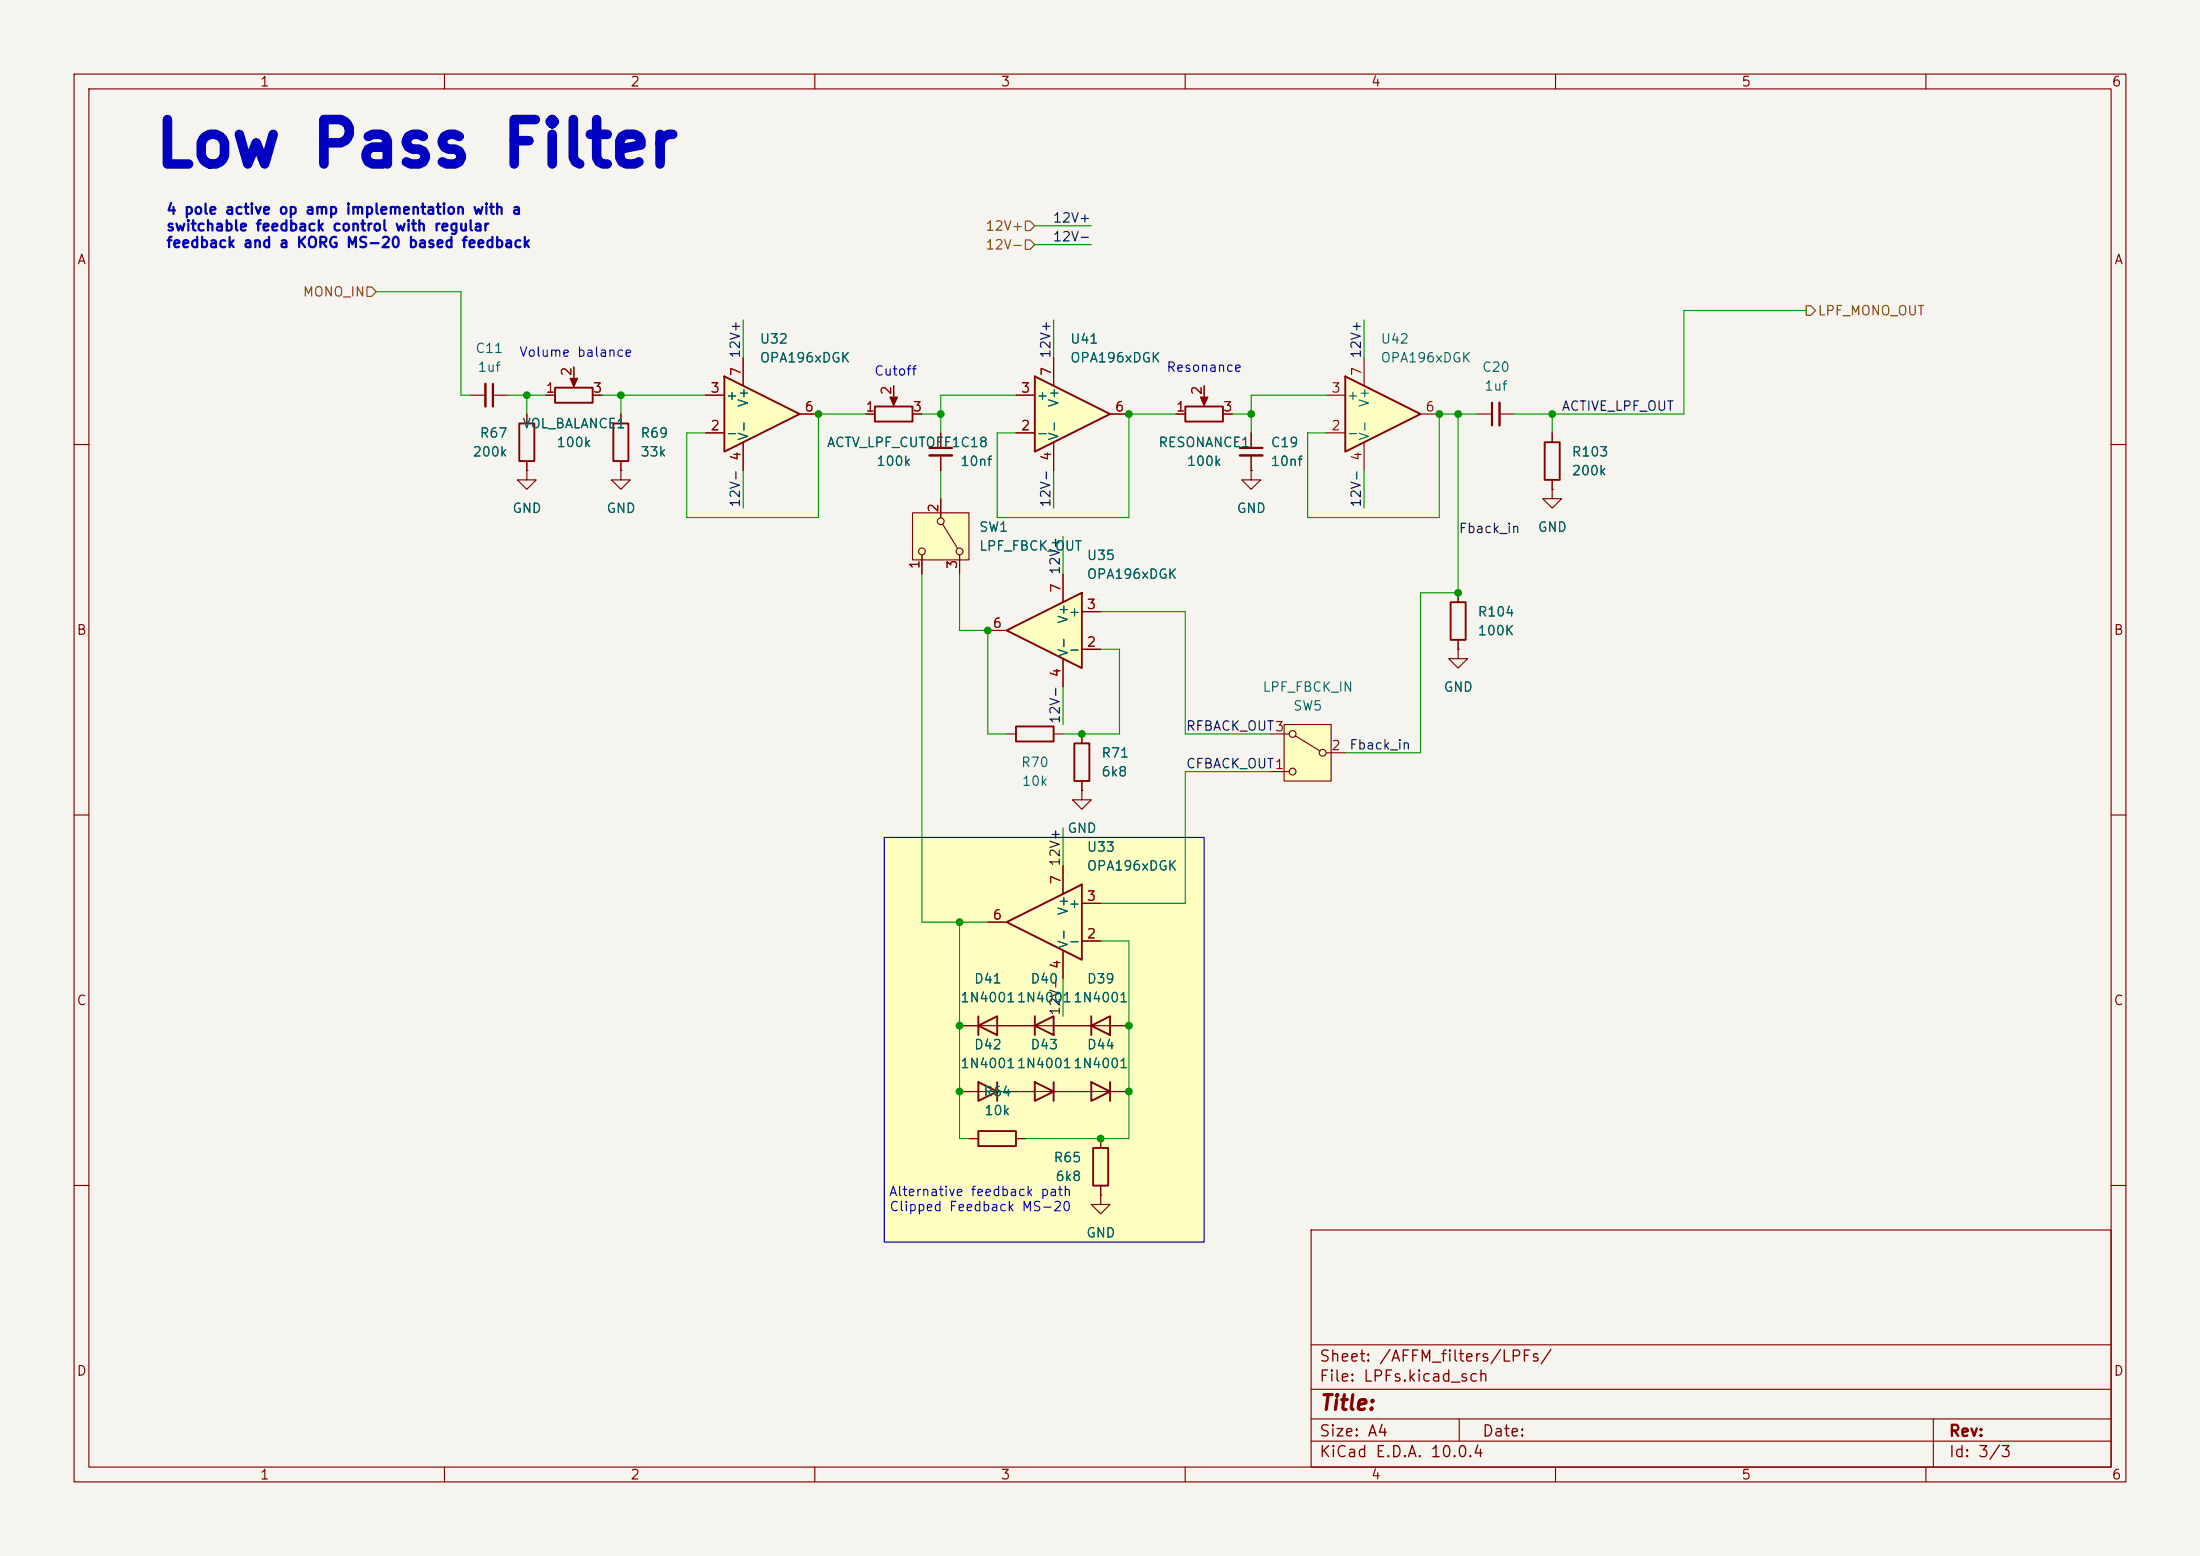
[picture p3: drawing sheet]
<svg xmlns="http://www.w3.org/2000/svg" width="297mm" height="210mm" viewBox="0 0 297 210" stroke-linecap="round" stroke-linejoin="round" font-family="sans-serif">
<path d="M0 0h297v210h-297z" fill="#f5f4ef" stroke="#f5f4ef" stroke-width=".14"/>
<g fill="none" stroke="#840000" stroke-width=".15">
<path d="M10 10h277v190h-277zM12 12h273v186h-273zM60 10v2M110 10v2M160 10v2M210 10v2M260 10v2M10 60h2M285 60h2M10 110h2M285 110h2M10 160h2"/>
<path d="M177 166h108v32h-108zM285 160h2M60 198v2M110 198v2M160 198v2M177 194.5h108M177 191.5h108M177 187.5h108M177 181.5h108M197 191.5v3M210 198v2M260 198v2"/>
<path d="M261 191.5v6.5"/>
</g>
<path d="M119.4 113h43.2v54.6h-43.2z" fill="#ffffc2"/>
<path d="M70.1 57.2h2v5h-2zM137.2 98h5v2.1h-5z" fill="none" stroke="#840000" stroke-width=".25"/>
<path d="M71.1 55.9v1.3M199.4 55.9h2M202.4 55.9h2.1M71.1 63.5v1.3h1.3l-1.3 1.2-1.3-1.2h1.3M71.1 63.5h.1M71.1 62.2v1.3M135.9 99.1h1.3M142.2 99.1h1.3" fill="none" stroke="#840000" stroke-width=".15"/>
<path d="M201.4 54.4v3" fill="none" stroke="#840000" stroke-width=".3"/>
<path d="M202.4 54.4v3" fill="none" stroke="#840000" stroke-width=".33"/>
<path d="M173.4 97.8h6.3v7.6h-6.3z" fill="#ffffc2"/>
<g fill="none" stroke="#840000" stroke-width=".15">
<path d="M73.7 53.3h1.2M77.5 49.5v2.3M80 53.3h1.3M116.8 55.9h1.3M120.6 52.1v2.3M123.2 55.9h1.3M146 99.1v1.2M171.4 99.1h2.6M173.4 97.8h6.3v7.6h-6.3zM174.9 99.3l3.3 2M146 106.7v1.3h1.3l-1.3 1.2-1.2-1.2h1.2M146 106.7h.1"/>
<path d="M146 105.4v1.3M171.4 104.1h2.6M179.1 101.6h2.5M129.5 147.3h15.3M130.8 153.7h1.3M137.2 153.7h1.2M148.6 153.7v1.2M148.6 161.3v1.3h-1.3l1.3 1.2 1.3-1.2h-1.3M148.6 161.3h.1M148.6 160v1.3"/>
<circle cx="174.5" cy="99.1" r=".46"/>
<circle cx="174.5" cy="104.1" r=".46"/>
<circle cx="178.6" cy="101.6" r=".46"/>
</g>
<path d="M74.9 52.3h5.1v2.1h-5.1zM118.1 54.9h5.1v2h-5.1zM145 100.3h2.1v5.1h-2.1zM132.1 152.7h5.1v2h-5.1zM132.1 146.1l2.5 1.2-2.5 1.3zM134.6 146.1v2.5M139.7 146.1l2.5 1.2-2.5 1.3zM142.2 146.1v2.5M147.6 154.9h2v5.1h-2z" fill="none" stroke="#840000" stroke-width=".25"/>
<g fill="#840000" stroke="#840000" stroke-width=".15">
<path d="M77 51.1h1l-.5 1.1z"/>
<path d="M120.1 53.6h1.1l-.6 1.1z"/>
</g>
<path d="M97.8 50.8l10.1 5.1-10.1 5.1z" fill="#ffffc2"/>
<path d="M97.8 50.8l10.1 5.1-10.1 5.1z" fill="none" stroke="#840000" stroke-width=".25"/>
<path d="M95.2 58.4h2.6M95.2 53.3h2.6M100.3 48.3v3.8M100.3 59.7v3.8M107.9 55.9h2.6" fill="none" stroke="#840000" stroke-width=".15"/>
<path d="M123.2 69.2h7.6v6.4h-7.6z" fill="#ffffc2"/>
<g fill="none" stroke="#840000" stroke-width=".15">
<path d="M123.2 69.2h7.6v6.4h-7.6zM124.5 74.9v2.6M127 67.3v2.6M127.3 70.7l2 3.3M129.5 74.9v2.6M129.5 138.4h22.9"/>
<circle cx="124.5" cy="74.4" r=".46"/>
<circle cx="127" cy="70.4" r=".46"/>
<circle cx="129.5" cy="74.4" r=".46"/>
</g>
<path d="M132.1 138.4l2.5-1.2v2.5zM132.1 137.2v2.5M139.7 138.4l2.5-1.2v2.5zM139.7 137.2v2.5M147.3 138.4l2.6-1.2v2.5zM147.3 137.2v2.5" fill="none" stroke="#840000" stroke-width=".25"/>
<path d="M135.9 124.5l10.1-5.1v10.1z" fill="#ffffc2"/>
<path d="M135.9 124.5l10.1-5.1v10.1zM147.3 146.1l2.6 1.2-2.6 1.3zM149.9 146.1v2.5" fill="none" stroke="#840000" stroke-width=".25"/>
<path d="M143.5 116.8v3.9M133.3 124.5h2.6M143.5 128.3v3.8M146 127h2.6M146 121.9h2.6M144.8 147.3h7.6" fill="none" stroke="#840000" stroke-width=".15"/>
<path d="M181.6 50.8l10.2 5.1-10.2 5.1z" fill="#ffffc2"/>
<path d="M181.6 50.8l10.2 5.1-10.2 5.1zM208.5 59.7h2.1v5.1h-2.1zM195.8 81.3h2.1v5.1h-2.1z" fill="none" stroke="#840000" stroke-width=".25"/>
<path d="M179.1 58.4h2.5M179.1 53.3h2.5M184.1 48.3v3.8M184.1 59.7v3.8M191.8 55.9h2.5M209.5 58.4v1.3M209.5 66v1.3h1.3l-1.3 1.3-1.2-1.3h1.2M209.5 66h.1M209.5 64.8v1.2M196.8 80v1.3M196.8 86.4v1.2" fill="none" stroke="#840000" stroke-width=".15"/>
<path d="M135.9 85.1l10.1-5.1v10.2z" fill="#ffffc2"/>
<path d="M82.8 57.2h2v5h-2zM135.9 85.1l10.1-5.1v10.2z" fill="none" stroke="#840000" stroke-width=".25"/>
<g fill="none" stroke="#840000" stroke-width=".15">
<path d="M83.8 55.9v1.3M127 58.4v2.1M83.8 63.5v1.3h1.3l-1.3 1.2-1.3-1.2h1.3M83.8 63.5h.1M83.8 62.2v1.3M127 61.5v2M143.5 77.5v3.8M168.9 63.5v1.3h1.3l-1.3 1.2-1.3-1.2h1.3M168.9 63.5h.1M133.3 85.1h2.6M143.5 88.9v3.8M146 87.6h2.6"/>
<path d="M146 82.6h2.6M196.8 87.6v1.3h1.3l-1.3 1.3-1.2-1.3h1.2M196.8 87.6h.1"/>
</g>
<path d="M125.5 60.5h3" fill="none" stroke="#840000" stroke-width=".3"/>
<path d="M125.5 61.5h3" fill="none" stroke="#840000" stroke-width=".33"/>
<path d="M139.7 50.8l10.2 5.1-10.2 5.1z" fill="#ffffc2"/>
<path d="M139.7 50.8l10.2 5.1-10.2 5.1zM160 54.9h5.1v2h-5.1z" fill="none" stroke="#840000" stroke-width=".25"/>
<g fill="none" stroke="#840000" stroke-width=".15">
<path d="M63.5 53.3h2M66.5 53.3h2.1M71.1 55.9v1.3M73.7 53.3h1.2M77.5 49.5v1.3M80 53.3h1.3M83.8 55.9v1.3M95.2 58.4h2.6M95.2 53.3h2.6M100.3 48.3v3.8M100.3 59.7v3.8M107.9 55.9h2.6"/>
<path d="M116.8 55.9h1.3M120.6 52.1v1.2M123.2 55.9h1.3M127 58.4v2.1M137.2 58.4h2.5M137.2 53.3h2.5M142.2 48.3v3.8M142.2 59.7v3.8M149.9 55.9h2.5M158.7 55.9h1.3M162.6 52.1v2.3M165.1 55.9h1.3"/>
<path d="M168.9 58.4v2.1M209.5 58.4v1.3M71.1 63.5h.1M71.1 62.2v1.3M83.8 63.5h.1M83.8 62.2v1.3M124.5 74.9v2.6M127 61.5v2M127 67.3v2.6M129.5 74.9v2.6M143.5 77.5v3.8M168.9 63.5h.1"/>
<path d="M168.9 61.5v2M209.5 66h.1M209.5 64.8v1.2M133.3 85.1h2.6M143.5 88.9v3.8M146 99.1v1.2M146 87.6h2.6M146 82.6h2.6M196.8 87.6h.1M196.8 80v1.3M196.8 86.4v1.2M143.5 116.8v3.9"/>
<path d="M146 106.7h.1M146 105.4v1.3M129.5 138.4h2.6M133.3 124.5h2.6M134.6 138.4h5.1M142.2 138.4h5.1M143.5 128.3v3.8M146 127h2.6M146 121.9h2.6M149.9 138.4h2.5M129.5 147.3h2.6M130.8 153.7h1.3"/>
<path d="M134.6 147.3h5.1M137.2 153.7h1.2M142.2 147.3h5.1M148.6 153.7v1.2M149.9 147.3h2.5M148.6 161.3h.1M148.6 160v1.3"/>
</g>
<path d="M162.1 53.6h1l-.5 1.1z" fill="#840000" stroke="#840000" stroke-width=".15"/>
<path d="M66.5 51.8v3.1M167.4 60.5h3" fill="none" stroke="#840000" stroke-width=".3"/>
<path d="M65.5 51.8v3.1M167.4 61.5h3" fill="none" stroke="#840000" stroke-width=".33"/>
<path d="M49.5 38.7h.7l.6 .7-.6 .6h-.7zM138.4 29.8h.7l.6 .7-.6 .6h-.7zM138.4 32.4h.7l.6 .6-.6 .7h-.7zM243.8 41.3h.7l.6 .6-.6 .6h-.7z" fill="none" stroke="#725600" stroke-width=".15"/>
<g fill="none" stroke="#009600" stroke-width=".15">
<path d="M50.8 39.4h11.4v13.9h1.3M139.7 30.5h7.6M139.7 33h7.6M68.6 53.3h5.1M71.1 53.3v2.6M81.3 53.3h13.9M83.8 53.3v2.6M100.3 43.2v5.1M116.8 55.9h-6.3v14h-17.8v-11.5h2.5M124.5 55.9h2.5M137.2 53.3h-10.2v5.1M142.2 43.2v5.1"/>
<path d="M158.7 55.9h-6.3v14h-17.8v-11.5h2.6M166.4 55.9h2.5M179.1 53.3h-10.2v5.1M184.1 43.2v5.1M196.8 55.9v24.1h-5v21.6h-10.2M199.4 55.9h-5.1v14h-17.8v-11.5h2.6M209.5 55.9v2.5M243.8 41.9h-16.5v14h-22.8M100.3 63.5v5.1M124.5 77.5v47h8.8M127 63.5v3.8M129.5 77.5v7.6h3.8v14h2.6"/>
<path d="M142.2 63.5v5.1M143.5 72.4v5.1M184.1 63.5v5.1M143.5 92.7v5.1M148.6 87.6h2.5v11.5h-7.6M148.6 82.6h11.4v16.5h11.4M143.5 111.8v5M171.4 104.1h-11.4v17.8h-11.4M129.5 124.5v29.2h1.3M143.5 132.1v5.1M148.6 127h3.8v26.7h-14"/>
</g>
<path d="M119.4 113h43.2v54.6h-43.2z" fill="none" stroke="#0000c2" stroke-width=".15"/>
<g fill="#009600" stroke="#009600" stroke-width=".14">
<circle cx="83.8" cy="53.3" r=".46"/>
<circle cx="71.1" cy="53.3" r=".46"/>
<circle cx="129.5" cy="124.5" r=".46"/>
<circle cx="129.5" cy="138.4" r=".46"/>
<circle cx="129.5" cy="147.3" r=".46"/>
<circle cx="148.6" cy="153.7" r=".46"/>
<circle cx="152.4" cy="147.3" r=".46"/>
<circle cx="152.4" cy="138.4" r=".46"/>
<circle cx="196.8" cy="80" r=".46"/>
<circle cx="110.5" cy="55.9" r=".46"/>
<circle cx="152.4" cy="55.9" r=".46"/>
<circle cx="127" cy="55.9" r=".46"/>
<circle cx="146" cy="99.1" r=".46"/>
<circle cx="133.3" cy="85.1" r=".46"/>
<circle cx="168.9" cy="55.9" r=".46"/>
<circle cx="194.3" cy="55.9" r=".46"/>
<circle cx="196.8" cy="55.9" r=".46"/>
<circle cx="209.5" cy="55.9" r=".46"/>
</g>
<text font-size="6" fill="#0000c2" x="20.6" y="23.9">Low Pass Filter</text>
<text font-size="2" fill="#840000" x="178" y="190.8">Title:</text>
<g font-size="1.5" fill="#840000">
<text x="178" y="184.2">Sheet: /AFFM_filters/LPFs/</text>
<text x="178" y="186.9">File: LPFs.kicad_sch</text>
<text x="178" y="197.1">KiCad E.D.A. 10.0.4</text>
<text x="178" y="194.3">Size: A4</text>
<text x="200" y="194.3">Date:</text>
<text x="263" y="194.3">Rev:</text>
<text x="263" y="197.1">Id: 3/3</text>
</g>
<g font-size="1.4" fill="#0000c2">
<text x="22.4" y="29.3">4 pole active op amp implementation with a</text>
<text x="22.4" y="31.5">switchable feedback control with regular</text>
<text x="22.4" y="33.8">feedback and a KORG MS-20 based feedback</text>
</g>
<g font-size="1.3" fill="#840000">
<text x="35" y="12">1</text>
<text x="85" y="12">2</text>
<text x="135" y="12">3</text>
<text x="185" y="12">4</text>
<text x="235" y="12">5</text>
<text x="285" y="12">6</text>
<text x="10.3" y="36">A</text>
<text x="285.3" y="36">A</text>
<text x="10.3" y="86">B</text>
<text x="285.3" y="86">B</text>
<text x="10.3" y="136">C</text>
<text x="285.3" y="136">C</text>
<text x="10.3" y="186">D</text>
<text x="285.3" y="186">D</text>
<text x="35" y="200">1</text>
<text x="85" y="200">2</text>
<text x="135" y="200">3</text>
<text x="185" y="200">4</text>
<text x="235" y="200">5</text>
<text x="285" y="200">6</text>
</g>
<g font-size="1.3" fill="#725600">
<text x="133" y="31.5">12V+</text>
<text x="133" y="34">12V-</text>
<text x="40.8" y="40.3">MONO_IN</text>
<text x="245.3" y="42.9">LPF_MONO_OUT</text>
</g>
<g font-size="1.3" fill="#0f0f0f">
<text x="142" y="32.9">12V-</text>
<text x="142" y="30.4">12V+</text>
<text x="100.2" y="48.5" transform="rotate(-90 100.2 48.5)">12V+</text>
<text x="142.1" y="48.5" transform="rotate(-90 142.1 48.5)">12V+</text>
<text x="184" y="48.5" transform="rotate(-90 184 48.5)">12V+</text>
<text x="210.7" y="55.8">ACTIVE_LPF_OUT</text>
<text x="100.2" y="68.6" transform="rotate(-90 100.2 68.6)">12V-</text>
<text x="142.1" y="68.6" transform="rotate(-90 142.1 68.6)">12V-</text>
<text x="184" y="68.6" transform="rotate(-90 184 68.6)">12V-</text>
<text x="143.4" y="77.7" transform="rotate(-90 143.4 77.7)">12V+</text>
<text x="196.8" y="72.3">Fback_in</text>
<text x="143.4" y="97.8" transform="rotate(-90 143.4 97.8)">12V-</text>
<text x="160" y="98.9">RFBACK_OUT3</text>
<text x="182.1" y="101.5">Fback_in</text>
<text x="160" y="104">CFBACK_OUT1</text>
<text x="143.4" y="117" transform="rotate(-90 143.4 117)">12V+</text>
<text x="143.4" y="137.2" transform="rotate(-90 143.4 137.2)">12V-</text>
</g>
<g font-size="1.3" fill="#006464">
<text x="64.1" y="48">C11</text>
<text x="102.5" y="46.7">U32</text>
<text x="144.4" y="46.7">U41</text>
<text x="186.3" y="46.7">U42</text>
<text x="64.4" y="50.5">1uf</text>
<text x="102.5" y="49.2">OPA196xDGK</text>
<text x="144.4" y="49.2">OPA196xDGK</text>
<text x="186.3" y="49.2">OPA196xDGK</text>
<text x="200" y="50.5">C20</text>
<text x="200.3" y="53">1uf</text>
<text x="64.7" y="59.4">R67</text>
<text x="70.4" y="58.1">VOL_BALANCE1</text>
<text x="86.4" y="59.4">R69</text>
<text x="97.9" y="59.4">-</text>
<text x="97.9" y="54.3">+</text>
<text x="101.3" y="59.6" transform="rotate(-90 101.3 59.6)">V-</text>
<text x="101.3" y="55.1" transform="rotate(-90 101.3 55.1)">V+</text>
<text x="139.8" y="59.4">-</text>
<text x="139.8" y="54.3">+</text>
<text x="143.2" y="59.6" transform="rotate(-90 143.2 59.6)">V-</text>
<text x="143.2" y="55.1" transform="rotate(-90 143.2 55.1)">V+</text>
<text x="181.7" y="59.4">-</text>
<text x="181.7" y="54.3">+</text>
<text x="185.1" y="59.6" transform="rotate(-90 185.1 59.6)">V-</text>
<text x="185.1" y="55.1" transform="rotate(-90 185.1 55.1)">V+</text>
<text x="63.7" y="61.9">200k</text>
<text x="75" y="60.7">100k</text>
<text x="86.4" y="61.9">33k</text>
<text x="111.5" y="60.7">ACTV_LPF_CUTOFF1C18</text>
<text x="118.2" y="63.2">100k</text>
<text x="129.5" y="63.2">10nf</text>
<text x="156.3" y="60.7">RESONANCE1</text>
<text x="160.1" y="63.2">100k</text>
<text x="171.5" y="63.2">10nf</text>
<text x="171.5" y="60.7">C19</text>
<text x="212.1" y="61.9">R103</text>
<text x="212.1" y="64.5">200k</text>
<text x="69.1" y="69.6">GND</text>
<text x="81.8" y="69.6">GND</text>
<text x="166.9" y="69.6">GND</text>
<text x="132.1" y="74.6">LPF_FBCK_OUT</text>
<text x="132.1" y="72.1">SW1</text>
<text x="146.6" y="75.9">U35</text>
<text x="207.5" y="72.1">GND</text>
<text x="144.1" y="83.5">+</text>
<text x="146.6" y="78.4">OPA196xDGK</text>
<text x="199.4" y="83.5">R104</text>
<text x="144.1" y="88.6">-</text>
<text x="144.5" y="88.8" transform="rotate(-90 144.5 88.8)">V-</text>
<text x="144.5" y="84.3" transform="rotate(-90 144.5 84.3)">V+</text>
<text x="199.4" y="86.1">100K</text>
<text x="170.4" y="93.7">LPF_FBCK_IN</text>
<text x="194.8" y="93.7">GND</text>
<text x="174.5" y="96.2">SW5</text>
<text x="137.8" y="103.8">R70</text>
<text x="137.9" y="106.4">10k</text>
<text x="148.6" y="105.1">6k8</text>
<text x="148.6" y="102.6">R71</text>
<text x="144" y="112.7">GND</text>
<text x="146.6" y="115.3">U33</text>
<text x="146.6" y="117.8">OPA196xDGK</text>
<text x="144.1" y="122.9">+</text>
<text x="144.5" y="123.6" transform="rotate(-90 144.5 123.6)">V+</text>
<text x="144.1" y="128">-</text>
<text x="144.5" y="128.1" transform="rotate(-90 144.5 128.1)">V-</text>
<text x="129.6" y="135.6">1N40011N40011N4001</text>
<text x="131.4" y="133.1">D41</text>
<text x="139" y="133.1">D40</text>
<text x="146.6" y="133.1">D39</text>
<text x="131.4" y="141.9">D42</text>
<text x="139" y="141.9">D43</text>
<text x="146.6" y="141.9">D44</text>
<text x="129.6" y="144.5">1N40011N40011N4001</text>
<text x="132.7" y="148.3">R64</text>
<text x="132.8" y="150.8">10k</text>
<text x="142.1" y="157.2">R65</text>
<text x="142.4" y="159.7">6k8</text>
<text x="146.6" y="167.3">GND</text>
</g>
<g font-size="1.3" fill="#0000c2">
<text x="70" y="48.5">Volume balance</text>
<text x="117.9" y="51">Cutoff</text>
<text x="157.4" y="50.5">Resonance</text>
<text x="119.9" y="161.8">Alternative feedback path</text>
<text x="120" y="163.8">Clipped Feedback MS-20</text>
</g>
<g font-size="1.3" fill="#a90000">
<text x="73.6" y="53.3">1</text>
<text x="77.4" y="50.9" transform="rotate(-90 77.4 50.9)">2</text>
<text x="79.9" y="53.3">3</text>
<text x="95.8" y="53.3">3</text>
<text x="100.3" y="50.9" transform="rotate(-90 100.3 50.9)">7</text>
<text x="120.6" y="53.4" transform="rotate(-90 120.6 53.4)">2</text>
<text x="137.7" y="53.3">3</text>
<text x="142.2" y="50.9" transform="rotate(-90 142.2 50.9)">7</text>
<text x="162.5" y="53.4" transform="rotate(-90 162.5 53.4)">2</text>
<text x="179.6" y="53.3">3</text>
<text x="184.1" y="50.9" transform="rotate(-90 184.1 50.9)">7</text>
<text x="95.8" y="58.4">2</text>
<text x="108.5" y="55.9">6</text>
<text x="116.8" y="55.9">1</text>
<text x="123.1" y="55.9">3</text>
<text x="137.7" y="58.4">2</text>
<text x="150.4" y="55.9">6</text>
<text x="158.7" y="55.9">1</text>
<text x="165" y="55.9">3</text>
<text x="179.6" y="58.4">2</text>
<text x="192.3" y="55.9">6</text>
<text x="100.3" y="62.3" transform="rotate(-90 100.3 62.3)">4</text>
<text x="142.2" y="62.3" transform="rotate(-90 142.2 62.3)">4</text>
<text x="184.1" y="62.3" transform="rotate(-90 184.1 62.3)">4</text>
<text x="127" y="69.3" transform="rotate(-90 127 69.3)">2</text>
<text x="124.4" y="76.9" transform="rotate(-90 124.4 76.9)">1</text>
<text x="129.5" y="76.9" transform="rotate(-90 129.5 76.9)">3</text>
<text x="143.5" y="80.1" transform="rotate(-90 143.5 80.1)">7</text>
<text x="146.6" y="82.5">3</text>
<text x="133.9" y="85.1">6</text>
<text x="146.6" y="87.6">2</text>
<text x="143.5" y="91.5" transform="rotate(-90 143.5 91.5)">4</text>
<text x="179.6" y="101.6">2</text>
<text x="143.5" y="119.5" transform="rotate(-90 143.5 119.5)">7</text>
<text x="133.9" y="124.4">6</text>
<text x="146.6" y="121.9">3</text>
<text x="143.5" y="130.9" transform="rotate(-90 143.5 130.9)">4</text>
<text x="146.6" y="127">2</text>
</g>
</svg>
